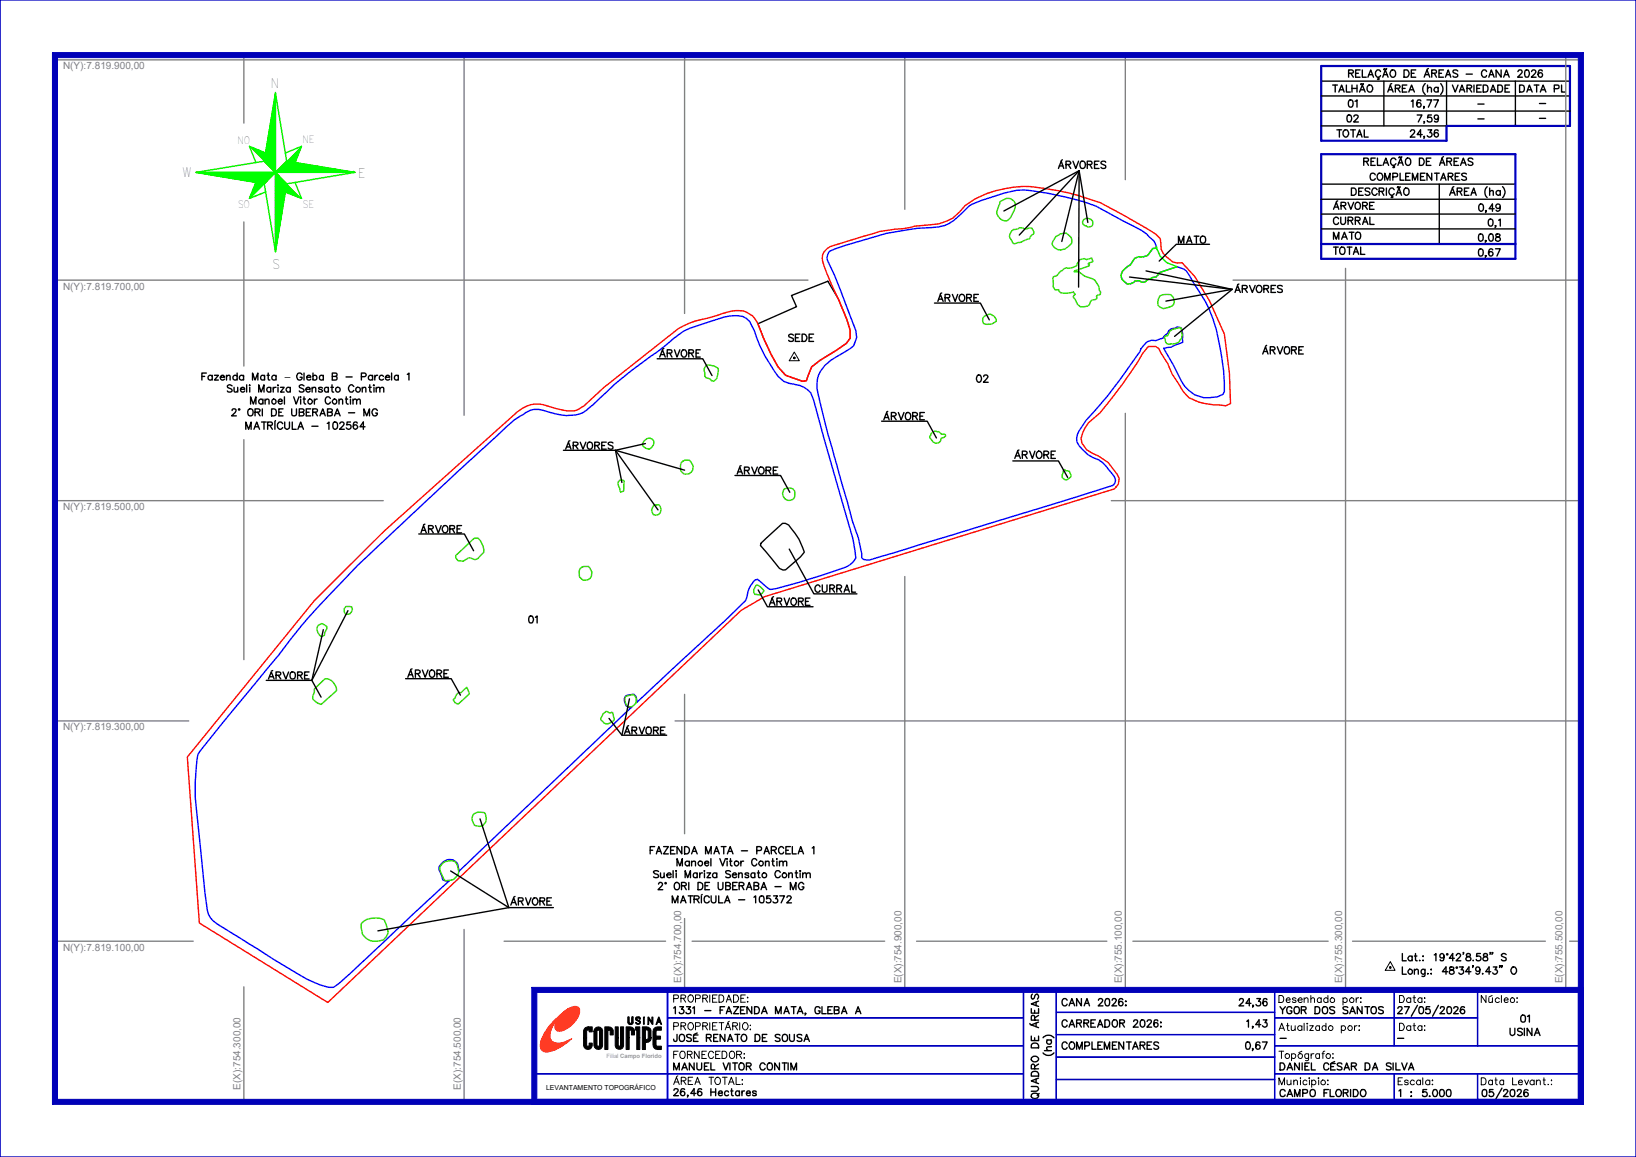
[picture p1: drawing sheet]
<svg xmlns="http://www.w3.org/2000/svg" width="297mm" height="210mm" viewBox="0 0 297 210" stroke-linecap="round" stroke-linejoin="round" font-family="sans-serif">
<!-- layer: 0114001331001 -->
<path d="M64.9 102.6l27.3-25.3 1.2-1.1 1.5-.9a3.7 3.7 0 0 1 3.8-.8l1 .3a8.5 8.5 0 0 0 6.1 .1l1.9-1.5a78.2 78.2 0 0 1 11.7-9.6l1.6-1.2a14.8 14.8 0 0 1 7-3.9 12.6 12.6 0 0 1 5.9-1.4 2.63 2.63 0 0 1 2.5 1.7l.5 1a25.2 25.2 0 0 0 4.4 8.4 5.5 5.5 0 0 0 3.5 1.5 3.6 3.6 0 0 1 2.9 2.7l7.2 25.3 .4 3a1.46 1.46 0 0 1-.7 1.4l-.2 .2a9 9 0 0 1-3.6 1.4l-5.9 1.9-4 1a1.63 1.63 0 0 1-1.5 0l-1.9-1.7-.2 .1a4.4 4.4 0 0 0-1.8 3.5l-.2 .4-3.8 3.7-15.9 14.7v-.4a.95 .95 0 0 0-.4-.9 .95 .95 0 0 0-1-.1 .89 .89 0 0 0-.8 .5 .89 .89 0 0 0 .1 1l.2 .5 .4 .3 .6-.1-31.3 29.8-.2-.5a1.61 1.61 0 0 0-.9-1.5 1.61 1.61 0 0 0-1.8 .3l-.6 .6a.97 .97 0 0 0 0 1.3l.5 1.4 .5 .2h.7l-20 18.6a2.12 2.12 0 0 1-2.8 .5l-.7-.2a64.9 64.9 0 0 1-11.4-6.6l-7.3-4.5a3.6 3.6 0 0 1-1.8-2.7l-2-18.3a38.7 38.7 0 0 1 .3-9.8 395.8 395.8 0 0 1 14.7-18 120.2 120.2 0 0 1 14.3-16.3z" fill="none" stroke="#00f" stroke-width=".25"/>
<!-- layer: 0114001331002 -->
<path d="M150.6 45.6a65.5 65.5 0 0 1 15.9-4.2 12.6 12.6 0 0 0 5.7-.8l.9-.6 1.6-1.4a5.9 5.9 0 0 1 3.4-2.2l4.2-1.4a13.7 13.7 0 0 1 7.8 0l6.5 1.6 2.3 .8 7 3.7a9.9 9.9 0 0 1 3.5 2.6l.5 1.3-.6 .1-.4 .6a1.62 1.62 0 0 1-2.1 .9 1.56 1.56 0 0 0-1.3 1.1l-.2 .3a3.4 3.4 0 0 0-1.8 2l.2 .7 .4 .4a1.19 1.19 0 0 0 1.9-.1h1a.74 .74 0 0 0 1.2-.2l1-.4a1.28 1.28 0 0 0 1.3-.9l3.2-1.1 1.2 .4 .5 .4 1.1 1.9a25.2 25.2 0 0 1 4.3 8.7 49.1 49.1 0 0 1 1.5 11.3l-.3 .5a5.6 5.6 0 0 1-8-3.3l-2.8-5.1 .7-.1a2.09 2.09 0 0 0 1.6-.5l1.2-.5v-1.8a.8 .8 0 0 0-.5-.8 .8 .8 0 0 0-.9 .1 1.21 1.21 0 0 0-1.3 .9l-.7 .6-.2 .3-1.2 .4a2.63 2.63 0 0 0-3 2 109 109 0 0 1-9.8 12.5l-1.2 2a2.36 2.36 0 0 0 .6 3.3l1 .9 .9 .6a5 5 0 0 1 2.9 2.2l.9 1.1a1.11 1.11 0 0 1-.2 1.7l-42.5 13a3.5 3.5 0 0 1-2.7 .4l-.3-.2-.1-.3a21.6 21.6 0 0 0-1.6-6.4l-2.9-10.4a159.7 159.7 0 0 1-3.6-13.7 5.4 5.4 0 0 1 3.2-5.5l3.5-2.2 .5-1.5-.1-1.3-.9-2.3a75.6 75.6 0 0 0-4.3-10.5 2.06 2.06 0 0 1 .4-1.6z" fill="none" stroke="#00f" stroke-width=".25"/>
<!-- layer: ARVORE -->
<g fill="none" stroke="#37dd00" stroke-width=".25">
<path d="M181.5 36.6l.4-.2a1.49 1.49 0 0 1 2.4 .6 5 5 0 0 1-1.4 3 1.6 1.6 0 0 1-1.6-.6 1.6 1.6 0 0 1-.1-1.8zM196.7 39.9a.95 .95 0 0 1 1.3-.1 .95 .95 0 0 1 .2 1.2 1.02 1.02 0 0 1-1.3-.1l-.3-.3-.1-.3zM178.7 57.4a1.28 1.28 0 0 1 1.8 0l.4 .7v.2a2.12 2.12 0 0 1-2.3 .5 .98 .98 0 0 1 .1-1.4zM183.7 41.9l.3-.3 .8-.1a1.22 1.22 0 0 1 1.4 .1l.6-.2h.5l.4 .8-.1 .3-.3 .1-.4 .7-1.6 .7-1.2 .2-.2-.1-.6-1.2zM191.2 50.2a1.14 1.14 0 0 0 1.1-.7l.9-.7 .4-.2 .4 .1 .6-.1 .9-.3 .1-.5 .4-.7a1.05 1.05 0 0 1 1.1-.1l.1 .1 1-.3 .2 .7-.9 .4 .3 .1-.1 .3-2.6 .8-.1 .2a1.6 1.6 0 0 1 1.4 .4l.5 .4a3 3 0 0 1 2.5 1.8l.2 .8 .2 .3v.4l-.7 .3v.5l-.2 .1-.8 .3-.3 .7-.4 .3-1.3 .1-.5-.5-.4-.9a.5 .5 0 0 1-.3-.7l.3-.2-.3-.4a4.7 4.7 0 0 1-2.3 .1l-.3-.2-.1-.3h-.7l-.3-.6-.1-1.5zM191.7 42.9a2.73 2.73 0 0 1 1.9-.6 1.54 1.54 0 0 1 .9 1.9 2.39 2.39 0 0 1-2.5 1.1l-.6-.4-.4-.7zM210.6 53.7l.5-.2h1.5a1.32 1.32 0 0 1 .2 2l-1.6 .5-.7-.3-.3-.3v-.6zM128.2 66.3l.3-.1a2.56 2.56 0 0 1 1.9 .7v.6a1.61 1.61 0 0 1-.8 1.7l-.5-.1a1.05 1.05 0 0 0-.9-.5l-.2-.3-.1-.7a1.02 1.02 0 0 1 .3-1.3zM169 78.7a1.17 1.17 0 0 1 1.9 .1l.7 .1 .1 .2-.3 .3-.5 .1a.85 .85 0 0 1-1 1 1.86 1.86 0 0 1-1.1-1.3l.2-.2zM212.4 60.1l.5-.4 1.2-.2h.2l.2 .2a2.07 2.07 0 0 1-.6 2.5l-.6 .2h-.8a.74 .74 0 0 1-.7-.1 .74 .74 0 0 1-.2-.8l-.2-.1a.44 .44 0 0 1 .6-.4zM112.2 87.5l.4-.4h.4l.3 .3-.1 1.7-.5 .2-.1-.1zM117 80l.5-.4a.86 .86 0 0 1 .9 .1 .86 .86 0 0 1 .2 1l-.7 .8a1.12 1.12 0 0 1-1.2-1z"/>
<path d="M118.7 91.7l.9-.1 .3 .3 .1 .5-.1 .7-.4 .3-.5 .1-.4-.1-.1-.2-.2-.6zM123.8 83.9a1.12 1.12 0 0 1 1.9 .3 1.18 1.18 0 0 1-.8 1.8 1.18 1.18 0 0 1-1.4-1.4zM142.5 88.7a1.19 1.19 0 0 1 1.3 0 1.19 1.19 0 0 1 .5 1.2 1.1 1.1 0 0 1-1.1 .9 1.1 1.1 0 0 1-1.1-1 1.33 1.33 0 0 1 .4-1.1zM193.1 85.3l.2-.1 .2 .2 .5 .1a1.08 1.08 0 0 1 .4 1.1l-.8 .5a.73 .73 0 0 1-.8-.7zM57.7 113.5l.7-.3 .9 .5 .1 .3-.4 .9-.1 .4-.6 .3a1.63 1.63 0 0 1-.6-2.1zM62.8 110.1h1a.91 .91 0 0 1-.1 1.1 .91 .91 0 0 1-1 .2l-.2-.3v-.7zM82.7 100.8l3.4-3.1h.7a3.1 3.1 0 0 1 1 2.6l-1.1 1.1-.5 .2-.9-.4-1.2 .6a1.2 1.2 0 0 1-1.4-.6zM137.2 106.3l.2-.1 .3 .1 1 .9-.8 .8-.9-.1a1.26 1.26 0 0 1 .2-1.6zM57.1 125.1l1.8-1.8a1.88 1.88 0 0 1 2.2 2.1l-2.8 2.5-.7-.3-.8-.7v-.5l.3-.8zM82.9 126.1l.5-.4h.3l1.1-.9 .4 1.1-2.1 1.9-.5-.2-.3-.6 .4-.4zM109.4 129.6l.6-.5 .7 .3 .5-.1 .3 1.2-.1 .3a1.49 1.49 0 0 1-1.7 .5l-.7-.9zM113.6 126.4a1.68 1.68 0 0 1 1.6-.1 1.2 1.2 0 0 1 .1 1.4 1.2 1.2 0 0 1-1.3 .5 1.64 1.64 0 0 1-.4-1.8z"/>
<path d="M80.3 156.8a2.3 2.3 0 0 1 2.3-.4 2.84 2.84 0 0 1 .5 2.4 1.78 1.78 0 0 1-1.8 1l-.4 .1-.3-.3-.8-1.8 .1-.5zM85.9 147.8l.3-.2a1.91 1.91 0 0 1 1.6-.1 1.43 1.43 0 0 1 .3 1.8 1.43 1.43 0 0 1-1.8 .6 1.64 1.64 0 0 1-.4-2.1zM65.8 167.4a4 4 0 0 1 4-.4l.6 2.1a1.81 1.81 0 0 1-1.9 1.7 2.46 2.46 0 0 1-2.7-3.4z"/>
</g>
<!-- layer: CURRAL -->
<path d="M138.1 98.6l4-3.6h.5l.6 .3a14.6 14.6 0 0 1 2.8 4.9l-.7 .9-2.7 2.3-.4 .1-.7-.3-3.5-4.2z" fill="none" stroke="#000" stroke-width=".25"/>
<!-- layer: SEDE -->
<path d="M137.6 58.8l7-3.1-.9-2.1 6.6-2.6 1.9 3.2 1.5 3.8 .7 2v1.4l-.8 .9-4.7 3.1-1.6 1.2-.9 2.5-.8 .1-3-1.1-1.4-1.5-1.2-2.3-1.4-2.9z" fill="none" stroke="#000" stroke-width=".25"/>
<!-- layer: MATO -->
<path d="M206 46.9l.8-.3a1.9 1.9 0 0 0 2.1-.9l.4-.6h.6v-.4a4.4 4.4 0 0 0 3.8 3.7l-3.2 1.1a1.28 1.28 0 0 1-1.3 .9l-1 .4a.74 .74 0 0 1-1.2 .2h-1a1.19 1.19 0 0 1-1.9 .1l-.4-.4-.2-.7a3.4 3.4 0 0 1 1.8-2z" fill="none" stroke="#0f0" stroke-width=".25"/>
<!-- layer: MARGEM -->
<path d="M0 0h297v210h-297z" fill="none" stroke="#0000b8" stroke-width=".25"/>
<!-- layer: SETA_NORTE -->
<g fill="none" stroke="#0f0" stroke-width=".25">
<path d="M50 17h.1M50 17.1h.1M50 16.9v28.8M50 17.2v.1M50 17.3l-.1 .1M50 17.5l-.1 .1M50 17.6l-.1 .1M50 17.7l-.1 .2M50 17.8l-.2 .2M50 18l-.2 .2M50 18.1l-.2 .2M50 18.2l-.2 .3"/>
<path d="M50 18.3l-.3 .3M50 18.5l-.3 .3M50 18.6l-.3 .3M50 18.7l-.3 .4M50 18.8l-.4 .4M50 19l-.4 .4M50 19.1l-.4 .5M50 19.2l-.4 .5M50 19.3l-.5 .6M50 19.5l-.5 .5M50 19.6l-.5 .6M50 19.8l-.5 .5"/>
<path d="M50 19.9l-.6 .6M35.6 31.3l12.4-2 2-12.4 2 12.4 12.4 2-12.4 2.1-2 12.3-2-12.3zM35.6 31.3h28.8M35.6 31.3h.1M35.7 31.3h.1M35.9 31.3h-.1M36 31.3l-.1 .1M36.1 31.3l-.1 .1M36.2 31.3v.1M36.4 31.3l-.1 .1M36.5 31.3l-.1 .1M36.7 31.3l-.2 .1"/>
<path d="M36.8 31.3l-.2 .2M36.9 31.3l-.2 .2M37.1 31.3l-.2 .2M37.2 31.3l-.2 .2M37.3 31.3l-.2 .2M37.4 31.3l-.2 .3M37.6 31.3l-.3 .3M37.7 31.3l-.3 .3M37.8 31.3l-.3 .3M37.9 31.3l-.3 .3M38.1 31.3l-.4 .3M38.2 31.3l-.4 .4"/>
<path d="M38.3 31.3l-.4 .4M38.4 31.3l-.4 .4M38.6 31.3l-.5 .4M38.7 31.3l-.4 .4M38.8 31.3l-.4 .4M38.9 31.3l-.4 .5M39.1 31.3l-.5 .5M39.2 31.3l-.5 .5M39.3 31.3l-.5 .5M39.4 31.3l-.5 .5M39.6 31.3l-.6 .6M39.7 31.3l-.6 .6"/>
<path d="M39.9 31.3l-.7 .6M40 31.3l-.7 .6M40.1 31.3l-.7 .6M40.2 31.3l-.7 .6M40.4 31.3l-.7 .7M40.5 31.3l-.7 .7M40.6 31.3l-.7 .7M40.7 31.3l-.7 .7M40.9 31.3l-.8 .7M41 31.3l-.8 .7M41.1 31.3l-.8 .8M41.2 31.3l-.7 .8"/>
<path d="M41.4 31.3l-.8 .8M41.5 31.3l-.8 .8M41.6 31.3l-.8 .8M41.7 31.3l-.8 .9M41.9 31.3l-.9 .9M42 31.3l-.9 .9M42.1 31.3l-.9 1M42.2 31.3l-.9 1M42.4 31.3l-1 1M42.5 31.3l-1 1M42.6 31.3l-1 1M42.7 31.3l-1 1"/>
<path d="M42.9 31.3l-1 1.1M43 31.3l-1 1.1M43.2 31.3l-1.1 1.1M43.3 31.3l-1.1 1.1M43.4 31.3l-1.1 1.1M43.5 31.3l-1.1 1.2M43.7 31.3l-1.2 1.2M43.8 31.3l-1.2 1.2M43.9 31.3l-1.2 1.2M44 31.3l-1.2 1.2M44.2 31.3l-1.3 1.2M44.3 31.3l-1.2 1.3"/>
<path d="M44.4 31.3l-1.2 1.3M44.6 31.3l-1.3 1.3M44.7 31.3l-1.3 1.3M44.8 31.3l-1.3 1.3M44.9 31.3l-1.3 1.3M45.1 31.3l-1.4 1.4M45.2 31.3l-1.4 1.4M45.3 31.3l-1.4 1.4M45.4 31.3l-1.3 1.4M45.5 26.7l2.5 2.5 2-2.1M45.6 31.3l-1.4 1.4M45.7 31.3l-1.4 1.5"/>
<path d="M45.7 26.8l2.3 2.3M45.8 31.3l-1.4 1.5M45.9 26.8l2.1 2.1M45.9 31.3l-1.4 1.5M46.1 31.3l-1.5 1.5M46.2 31.3l-1.5 1.5M46.3 27l1.7 1.7M46.4 31.3l-1.6 1.5M46.5 31.3l-1.6 1.6M46.5 27.1l1.6 1.5M46.6 31.3l-1.6 1.6M46.6 33.1l-.2 .3"/>
<path d="M46.7 31.3l-1.6 1.6M46.7 33.1l-.4 .5M46.8 33.2l-.6 .6M46.9 31.3l-1.7 1.6M46.9 27.2l1.2 1.2M47 31.3l-1.7 1.6M47.1 31.3l-1.6 1.6M47.1 27.3l1 1M47.2 31.3l-1.6 1.7M47.4 31.3l-1.7 1.7M47.5 31.3l-1.7 1.7M47.5 33.3l-1.9 1.9"/>
<path d="M47.5 27.5l.6 .6M47.6 31.3l-1.7 1.7M47.7 31.3l-1.7 1.7M47.7 27.6l.5 .4M47.9 31.3l-1.8 1.8M47.9 27.7l.3 .2M48 31.3l-1.7 1.8M48 29.3l2 2M48.1 31.3l-1.7 1.8M48.1 27.7l.1 .1M48.2 31.3l-1.7 1.8-1.2 2.9M48.2 34.8l-2.9 1.2"/>
<path d="M48.4 31.3l-1.9 1.9M48.5 31.3l-1.8 1.8M48.6 31.3l-1.8 1.9M48.7 31.3l-2.6 2.7M48.9 31.3l-2.9 2.9M49 31.3l-3.1 3.1M49.1 31.3l-3.3 3.3M49.2 31.3l-3.4 3.5M49.4 31.3l-3.7 3.7M49.5 31.3l-1.9 2M49.7 31.3l-4.2 4.1M49.8 31.3l-4.4 4.3"/>
<path d="M49.9 31.3l-4.6 4.6M50 31.3h.1M50 21.9l-1 1M50 35.7l2-2 2.1 2.1M50 20l-.6 .6M50 20.1l-.6 .7M50 20.3l-.6 .6M50 20.4l-.7 .7M50 20.5l-.7 .7M50 20.6l-.8 .8M50 20.8l-.8 .7M50 20.9l-.8 .8"/>
<path d="M50 21l-.8 .8M50 21.1l-.9 .9M50 21.3l-.9 .8M50 21.4l-.9 .9M50 21.5l-.9 .9M50 21.6l-1 1M50 21.8l-1 1M50 22l-1 1.1M50 22.1l-1.1 1.1M50 22.3l-1.1 1.1M50 22.4l-1.1 1.1M50 22.5l-1.1 1.2"/>
<path d="M50 22.6l-1.2 1.2M50 22.8l-1.2 1.2M50 22.9l-1.2 1.2M50 23.1l-1.2 1.2M50 23.2l-1.3 1.2M50 23.3l-1.3 1.3M50 23.5l-1.3 1.2M50 23.6l-1.3 1.3M50 23.7l-1.4 1.3M50 23.8l-1.4 1.4M50 24l-1.4 1.3M50 24.1l-1.4 1.4"/>
<path d="M50 24.2l-1.5 1.4M50 24.3l-1.5 1.5M50 24.5l-1.5 1.5M50 24.6l-1.5 1.5M50 24.7l-1.6 1.6M50 24.8l-1.6 1.6M50 25l-1.6 1.6M50 25.1l-1.6 1.6M50 25.2l-1.7 1.7M50 25.3l-1.7 1.7M50 25.5l-1.7 1.7M50 25.6l-1.7 1.7"/>
<path d="M50 25.7l-1.8 1.8M50 25.9l-1.8 1.7M50 26l-1.8 1.8-2.9-1.2 1.2 2.9M50 26.1l-1.8 1.8M50 26.3l-1.8 1.8M50 26.4l-1.9 1.8-.8-.8M50 26.5l-1.9 1.9M50 26.6l-1.9 1.9-1.4-1.3M50 26.8l-1.9 1.9M50 26.9l-2 1.9-1.9-1.9M50 27l-2 2M50 27.3l-2 2"/>
<path d="M50 27.4l-2 2M50 27.5l-1.9 1.9M50 27.6l-1.8 1.9M50 27.8l-1.8 1.8M50 27.9l-1.7 1.7M50 28l-1.7 1.7M50 28.1l-1.6 1.6M50 28.3l-1.5 1.5M50 28.4l-1.5 1.5M50 28.5l-1.4 1.4M50 28.6l-1.3 1.4M50 28.8l-1.3 1.3"/>
<path d="M50 28.9l-1.2 1.2M50 29.1l-1.1 1.1M50 29.2l-1.1 1M50 29.3l-1 1M50 29.4l-1 1M50 29.6l-.9 .8M50 29.7l-.8 .8M50 29.8l-.8 .8M50 29.9l-.7 .7M50 30.1l-.6 .6M50 30.2l-.5 .5M50 30.3l-.5 .5"/>
<path d="M50 30.4l-.4 .5M50 30.6l-.3 .3M50 30.7l-.3 .3M50 30.8l-.2 .3M50 30.9l-.2 .2M50 31.1l-.1 .1M50 31.2h.1M50 31.3l-2 2.1M50 31.3l2 2.1M50.1 31.4l-.1 .1M50.2 31.4l-.2 .2M50.2 31.5l-.2 .2"/>
<path d="M50.3 31.6l-.3 .2M50.3 31.6l-.3 .4M50.4 31.7l-.4 .4M50.5 31.7l-.5 .6M50.5 31.8l-.5 .6M50.6 31.9l-.6 .6M50.7 31.9l-.7 .7M50.7 32l-.7 .8M50.8 32.1l-.8 .8M50.8 32.1l-.8 .9M50.9 32.2l-.9 .9M51 39.9l-1 1"/>
<path d="M51 39.8l-1 1M51 32.3l-1 1M51 39.6l-1 1M51 39.5l-1 1M51 32.4l-1 1M51.1 39.3l-1.1 1.1M51.1 39.2l-1.1 1.1M51.1 32.4l-1.1 1.1M51.1 39l-1.1 1.1M51.1 38.9l-1.1 1.1M51.2 38.7l-1.2 1.2M51.2 38.6l-1.2 1.2"/>
<path d="M51.2 38.4l-1.2 1.2M51.2 32.5l-1.2 1.1M51.2 38.2l-1.2 1.3M51.2 38.1l-1.2 1.3M51.2 32.6l-1.2 1.2M51.3 37.9l-1.3 1.3M51.3 37.8l-1.3 1.3M51.3 32.6l-1.3 1.3M51.3 37.6l-1.3 1.4M51.3 37.5l-1.3 1.4M51.3 32.7l-1.3 1.3M51.4 37.3l-1.4 1.4"/>
<path d="M51.4 37.2l-1.4 1.4M51.4 37l-1.4 1.4M51.4 36.9l-1.4 1.4M51.4 32.7l-1.4 1.4M51.5 36.7l-1.5 1.5M51.5 36.6l-1.5 1.5M51.5 32.8l-1.5 1.5M51.5 36.4l-1.5 1.5M51.5 36.3l-1.5 1.5M51.5 32.9l-1.5 1.5M51.6 36.1l-1.6 1.6M51.6 36l-1.6 1.6"/>
<path d="M51.6 32.9l-1.6 1.6M51.6 35.8l-1.6 1.6M51.6 35.7l-1.6 1.6M51.7 35.5l-1.7 1.7M51.7 35.3l-1.7 1.8M51.7 33l-1.7 1.6M51.7 35.2l-1.7 1.7M51.7 35l-1.7 1.8M51.7 33.1l-1.7 1.7M51.8 34.9l-1.8 1.8M51.8 33.1l-1.8 1.8M51.8 27.8l2.9-1.2-1.1 2.9"/>
<path d="M51.8 34.4l-1.8 1.9M51.8 33.2l-1.8 1.8M51.8 34.5l.6 .6M51.9 34.1l-1.9 2M51.9 34.4l.8 .8M51.9 34.2l1.2 1.1M51.9 33.8l-1.9 2M51.9 33.2l-1.9 1.9M51.9 34.1l1.4 1.4M51.9 33.9l1.8 1.7M52 33.5l-2 2.1M52 33.3l-2 2"/>
<path d="M52 33.8l1.9 1.9M52 33.6l2.3 2.3M52 34.9l-.2-.2-1.8 1.9M52 33.4l-2 2M52 29.3l-6.7 6.7M52 33.5l2.5 2.5M52.2 29.3l-2 2M52.2 35l-.4-.4-1.8 1.8M52.3 29.3l-2 2M52.4 29.3l-2 2M52.5 29.4l-2 1.9M52.6 29.4l-1.9 1.9"/>
<path d="M52.7 29.4l-1.9 1.9M52.8 29.4l-1.9 1.9M52.9 35.3l-1-1-1.9 1.9M53 29.4l-2 1.9M53.1 29.5l-1.9 1.8M53.2 29.5l-1.9 1.8M53.3 29.5l-1.9 1.8M53.4 29.5l-1.9 1.8M53.5 29.5l-1.8 1.8M53.5 35.6l-1.6-1.6-1.9 1.9M53.6 33.1l1.1 2.9-2.9-1.1M53.6 29.5h-.1"/>
<path d="M53.6 29.5l-1.8 1.8M53.7 29.3l-.3 .2M53.7 29.6l-1.8 1.7M53.7 29.1l-.4 .4M53.8 29.6l-1.8 1.7M53.8 28.8l-.6 .7M53.9 29.6l-1.7 1.7M53.9 28.6l-.8 .9M54 28.4l-1 1M54 29.6l-1.7 1.7M54.1 28.2l-1.2 1.2M54.1 29.6l-1.7 1.7"/>
<path d="M54.1 28l-1.3 1.4M54.2 29.6l-1.6 1.7M54.2 27.8l-1.5 1.6M54.3 27.6l-1.7 1.8M54.4 29.7l-1.7 1.6M54.4 27.4l-2 2M54.5 29.7l-1.6 1.6M54.5 27.2l-2.2 2.1M54.6 29.7l-1.6 1.6M54.6 27l-2.4 2.3M54.6 26.8l-2.5 2.5M54.7 29.7l-1.6 1.6"/>
<path d="M54.8 29.7l-1.6 1.6M54.9 29.8l-1.5 1.5M55 29.8l-1.5 1.5M55.1 29.8l-1.5 1.5M55.2 29.8l-1.5 1.5M55.3 29.8l-1.4 1.5M55.4 29.8l-1.4 1.5M55.5 29.9l-1.4 1.4M55.6 29.9l-1.4 1.4M55.8 29.9l-1.4 1.4M55.9 29.9l-1.4 1.4M56 29.9l-1.4 1.4"/>
<path d="M56.1 30l-1.4 1.3M56.2 30l-1.3 1.3M56.3 30l-1.3 1.3M56.5 30l-1.4 1.3M56.6 30l-1.4 1.3M56.7 30l-1.3 1.3M56.8 30.1l-1.3 1.2M56.9 30.1l-1.3 1.2M57 30.1l-1.2 1.2M57.1 30.1l-1.2 1.2M57.2 30.1l-1.2 1.2M57.3 30.1l-1.1 1.2"/>
<path d="M57.4 30.2l-1.1 1.1M57.5 30.2l-1.1 1.1M57.6 30.2l-1.1 1.1M57.7 30.2l-1 1.1M57.9 30.2l-1.1 1.1M58 30.3l-1.1 1M58.1 30.3l-1.1 1M58.2 30.3l-1 1M58.3 30.3l-1 1M58.4 30.3l-1 1M58.5 30.3l-1 1M58.6 30.4l-.9 .9"/>
<path d="M58.7 30.4l-.9 .9M58.8 30.4l-.9 .9M59 30.4l-1 .9M59.1 30.4l-.9 .9M59.2 30.4l-.9 .9M59.3 30.5l-.9 .8M59.4 30.5l-.9 .8M59.5 30.5l-.8 .8M59.6 30.5l-.8 .8M59.7 30.5l-.7 .8M59.8 30.6l-.7 .7M59.9 30.6l-.7 .7"/>
<path d="M60.1 30.6l-.8 .7M60.2 30.6l-.7 .7M60.3 30.6l-.7 .7M60.4 30.6l-.7 .7M60.5 30.7l-.7 .6M60.6 30.7l-.6 .6M60.7 30.7l-.6 .6M60.8 30.7l-.6 .6M60.9 30.7l-.5 .6M61 30.7l-.5 .6M61.1 30.8l-.5 .5M61.2 30.8l-.5 .5"/>
<path d="M61.3 30.8l-.4 .5M61.5 30.8l-.5 .5M61.6 30.8l-.5 .5M61.7 30.9l-.5 .4M61.8 30.9l-.4 .4M61.9 30.9l-.4 .4M62 30.9l-.4 .4M62.2 30.9l-.5 .4M62.3 30.9l-.4 .4M62.4 31l-.4 .3M62.5 31l-.3 .3M62.6 31l-.3 .3"/>
<path d="M62.7 31l-.3 .3M62.8 31l-.3 .3M62.9 31l-.2 .3M63 31.1l-.2 .2M63.1 31.1l-.2 .2M63.2 31.1l-.2 .2M63.3 31.1l-.1 .2M63.4 31.1l-.1 .2M63.6 31.2l-.2 .1M63.7 31.2l-.2 .1M63.8 31.2l-.1 .1M63.9 31.2l-.1 .1"/>
<path d="M64 31.2l-.1 .1M64.1 31.2l-.1 .1M64.2 31.3h.1M50.1 45.4l-.1 .1M50.1 45.3l-.1 .1M50.1 45.1l-.1 .1M50.1 45l-.1 .1M50.2 44.8l-.2 .2M50.2 44.6l-.2 .2M50.2 44.5l-.2 .2M50.2 44.3l-.2 .3M50.3 44.2l-.3 .2"/>
<path d="M50.3 44l-.3 .3M50.3 43.9l-.3 .3M50.3 43.7l-.3 .4M50.4 43.6l-.4 .3M50.4 43.4l-.4 .4M50.4 43.3l-.4 .4M50.4 43.1l-.4 .5M50.5 43l-.5 .4M50.5 42.8l-.5 .5M50.5 42.7l-.5 .5M50.5 42.5l-.5 .6M50.6 42.4l-.6 .5"/>
<path d="M50.6 42.2l-.6 .6M50.6 42.1l-.6 .6M50.6 41.9l-.6 .7M50.7 41.8l-.7 .6M50.7 41.6l-.7 .7M50.7 41.4l-.7 .8M50.7 41.3l-.7 .8M50.8 41.1l-.8 .8M50.8 41l-.8 .8M50.8 40.8l-.8 .8M50.8 40.7l-.8 .8M50.9 40.5l-.9 .9"/>
<path d="M50.9 40.4l-.9 .9M50.9 40.2l-.9 .9M50.9 40.1l-.9 .9"/>
</g>
<!-- layer: QUADRO_DE_AREAS_CANA_2023 -->
<path d="M239.9 12h45.1v10.9h-22.4v2.6h-22.7z" fill="none" stroke="#0000b8" stroke-width=".4"/>
<path d="M239.9 14.7h45.1M239.9 17.4h45.1M251.2 14.7v8.2M262.6 14.7v8.2h-22.7M275.1 14.7v8.2M239.9 20.2h45.1" fill="none" stroke="#000" stroke-width=".25"/>
<!-- layer: QUADRO_DE_AREAS_COMPLEMENTARES -->
<path d="M239.9 28h35.2v19h-35.2zM239.9 44.3h35.2" fill="none" stroke="#0000b8" stroke-width=".4"/>
<path d="M239.9 33.4h35.2M239.9 36.2h35.2M239.9 38.9h35.2M261.3 33.4v10.9M239.9 41.5h35.2" fill="none" stroke="#000" stroke-width=".25"/>
<!-- layer: MARGEM -->
<g fill="none" stroke="#0000b8" stroke-width=".18">
<path d="M121.1 179.7h.1v20.3h-.1zM121.1 179.7h.1v20.1h-.1zM121.2 179.7v20.3M185.7 179.7h.1v20h-.1zM185.8 179.7v20M191.7 179.7h.1v20h-.1zM191.7 179.7v20M231.4 179.7h.1v20h-.1zM231.4 179.7v20M253.1 179.7h.1v10.1h-.1zM253.1 179.7v10.1M268.2 179.7h.1v10.1h-.1z"/>
<path d="M268.2 179.7v10.1M97 194.9h88.8v.1h-88.8zM97 194.9h88.8M121.2 189.8h64.6v.1h-64.6zM121.2 184.7h64.6v.1h-64.6zM121.2 189.8h64.6M121.2 184.8h64.6M191.7 183.7h39.7v.1h-39.7zM191.7 187.7h39.7v.2h-39.7zM191.7 191.8h39.7v.1h-39.7zM191.7 195.9h39.7v.1h-39.7zM191.7 183.7h39.7"/>
<path d="M191.7 187.8h39.7M191.7 191.9h39.7M191.7 195.9h39.7M231.4 194.9h55.6v.1h-55.6zM231.4 189.8h55.6v.1h-55.6zM231.4 184.7h36.8v.1h-36.8zM231.4 194.9h55.6M231.4 189.8h55.6M231.4 184.8h36.8M253.1 194.9h.1v5h-.1zM253.1 194.9v5M268.2 194.9h.1v5h-.1z"/>
<path d="M268.2 194.9v5"/>
</g>
<path d="M114 184.6h.2v1a.29 .29 0 0 0 .3 .2 .29 .29 0 0 0 .2-.2v-1h.2v1a.44 .44 0 0 1-.4 .3 .44 .44 0 0 1-.5-.3zM115.5 184.7l.1-.1a.46 .46 0 0 1 .7 .4h-.2v-.2h-.4l-.2 .1 .8 .6-.8-.3-.1-.2zM115.5 184.7l.1-.1a.46 .46 0 0 1 .7 .4h-.2v-.2h-.4l-.2 .1 .1 .2 .6 .2a.42 .42 0 0 1-.3 .6 .42 .42 0 0 1-.5-.3h.1a.28 .28 0 0 0 .3 .2 .28 .28 0 0 0 .3-.3l-.6-.3-.1-.2zM116.8 184.6h.2v1.3h-.2zM117.6 184.6h.2l.5 1v-1h.2v1.3h-.1l-.6-1v1h-.2zM119.6 184.6h.1l.4 1.3h-.1l-.2-.3h-.4l-.1 .3h-.2zM119.6 184.9l.2 .5h-.3z" fill="none" stroke="#000" stroke-width=".18"/>
<g fill="#000">
<path d="M114 184.6h.2v1a.29 .29 0 0 0 .3 .2 .29 .29 0 0 0 .2-.2v-1h.2v1a.44 .44 0 0 1-.4 .3 .44 .44 0 0 1-.5-.3z" fill-rule="evenodd"/>
<path d="M115.5 184.7l.1-.1a.46 .46 0 0 1 .7 .4h-.2v-.2h-.4l-.2 .1 .8 .6-.8-.3-.1-.2z" fill-rule="evenodd"/>
<path d="M115.5 184.7l.1-.1a.46 .46 0 0 1 .7 .4h-.2v-.2h-.4l-.2 .1 .1 .2 .6 .2a.42 .42 0 0 1-.3 .6 .42 .42 0 0 1-.5-.3h.1a.28 .28 0 0 0 .3 .2 .28 .28 0 0 0 .3-.3l-.6-.3-.1-.2z" fill-rule="evenodd"/>
<path d="M116.8 184.6v1.3h.2v-1.3zM117.6 184.6v1.3h.2v-1l.6 1h.1v-1.3h-.2v1l-.5-1zM119.6 184.6l-.5 1.3h.2l.1-.3h.4l.2 .3h.1l-.4-1.3zM119.6 184.9l.2 .5h-.3z" fill-rule="evenodd"/>
</g>
<path d="M101.4 184.6l1.6-1.4-1.6 1.7z" fill="none" stroke="#ff3f00" stroke-width=".18"/>
<path d="M101.4 184.6l1.6-1.4-1.6 1.7z" fill-rule="evenodd" fill="#ff3f00"/>
<path d="M105.9 188.4h.6v1.3a.23 .23 0 0 0 .2 .2 .23 .23 0 0 0 .3-.2v-.4h.5a.82 .82 0 0 1-.9 1.1 .8 .8 0 0 1-.7-.7z" fill="none" stroke="#000" stroke-width=".18"/>
<path d="M105.9 188.4h.6v1.3a.23 .23 0 0 0 .2 .2 .23 .23 0 0 0 .3-.2v-.4h.5a.82 .82 0 0 1-.9 1.1 .8 .8 0 0 1-.7-.7z" fill-rule="evenodd" fill="#000"/>
<path d="M100.5 185.3l1.9-1.7a8.1 8.1 0 0 0-2.6 4.1 1.33 1.33 0 0 0 1.7 1.6l.8-.1 1.5-.7a7.7 7.7 0 0 1-4.7 2.5l-.2-.1a1.15 1.15 0 0 1-.8-1.7 9.2 9.2 0 0 1 2.4-3.9zM101.7 184.3l.5-.4a2.47 2.47 0 0 1 2.8-1.1 1.66 1.66 0 0 1-.2 2 4.7 4.7 0 0 1-3.3 2.4 .94 .94 0 0 1-.6-1.5l.4-.9zM102.5 183.5l-.1 .1 .6-.4z" fill="none" stroke="#ff3f00" stroke-width=".18"/>
<path d="M101.9 184.1a2.58 2.58 0 0 0-1 2.7 1.39 1.39 0 0 0 1.9-.1 4.3 4.3 0 0 0 2.4-3.5 1.1 1.1 0 0 0-1.7-.3l-.4 .2zM102.5 183.5l-.1 .1 .6-.4zM100.8 185.1a7.8 7.8 0 0 0-2.7 4.8 1.27 1.27 0 0 0 1.9 .9l.8-.2 1.5-.9 1.5-1.2-.5 .3a2.88 2.88 0 0 1-3.1 .2 2.19 2.19 0 0 1 .1-2.5l.8-1.4 1.3-1.5z" fill-rule="evenodd" fill="#ff3f00"/>
<path d="M106.2 186.5l.6-.1h.7v.9h-.5v-.4l-.4 .1-.1 1.4h-.6v-1.3zM108 186.7a.78 .78 0 0 1 .9-.3 .78 .78 0 0 1 .5 .8v2.4a.79 .79 0 0 1-.8 .9 .79 .79 0 0 1-.8-.8v-2.6zM108.4 187a.24 .24 0 0 1 .3 0 .24 .24 0 0 1 .1 .2v2.5a.23 .23 0 0 1-.2 .2 .23 .23 0 0 1-.2-.2zM109.8 186.4h.9a.71 .71 0 0 1 .6 .8v.7h-.5v-.8l-.1-.1-.3-.1v3.6h-.6zM111.7 186.4h.5v3.4l.1 .1 .3-.1v-3.4h.6v3.3a.76 .76 0 0 1-.8 .7 .76 .76 0 0 1-.7-.7zM113.7 186.4h.8a.71 .71 0 0 1 .7 .8v.7h-.6v-.8l-.2-.2h-.2v3.6h-.5zM115.4 186.4h.8v4.1h-.6v-3.5h-.2zM116.6 186.4h1a.72 .72 0 0 1 .6 .8v1.2a.82 .82 0 0 1-1 .8v1.3h-.6zM117.2 186.9h.3l.2 .2v1.4l-.2 .2h-.3zM118.7 186.7l.4-.3h1v.6h-.9l-.1 .2v.9h.8v.5h-.8v1.2l1 .1v.6h-.7a.87 .87 0 0 1-.9-.8v-2.5z" fill="none" stroke="#000" stroke-width=".18"/>
<g fill="#000">
<path d="M106.2 186.5l-.3 .6v1.3h.6l.1-1.4 .4-.1v.4h.5v-.9h-.7zM109.8 186.4v4.1h.6v-3.6l.3 .1 .1 .1v.8h.5v-.7a.79 .79 0 0 0-.7-.8zM111.7 186.4v3.3a.76 .76 0 0 0 .7 .7 .76 .76 0 0 0 .8-.7v-3.3h-.6v3.5l-.4-.1v-3.4zM113.7 186.4v4.1h.5v-3.6h.2l.2 .2v.8h.6v-.7a.79 .79 0 0 0-.8-.8zM115.4 186.4v.6h.2v3.5h.6v-4.1zM116.6 186.4v4.1h.6v-1.3a.82 .82 0 0 0 1-.8v-1.2a.79 .79 0 0 0-.8-.8zM117.2 186.9h.3l.2 .2v1.4l-.2 .2h-.3zM118.9 186.5l-.4 .7v2.5a.87 .87 0 0 0 .9 .8h.7v-.6l-1-.1v-1.2h.8v-.5h-.8v-.9l.1-.2h.9v-.6h-.7z" fill-rule="evenodd"/>
<path d="M108.2 186.5l-.4 .6v2.6a.79 .79 0 0 0 .8 .8 .79 .79 0 0 0 .8-.9v-2.4a.78 .78 0 0 0-.4-.7 .78 .78 0 0 0-.8 0zM108.4 187a.24 .24 0 0 1 .3 0 .24 .24 0 0 1 .1 .2v2.5a.23 .23 0 0 1-.2 .2 .23 .23 0 0 1-.2-.2z" fill-rule="evenodd"/>
</g>
<path d="M114 185.6v-1h.2v1M114 185.5a.44 .44 0 0 0 .5 .4 .44 .44 0 0 0 .4-.4M114.2 185.5a.3 .3 0 0 0 .5 .2v-.2M114.7 185.6v-1h.2v1" fill="none" stroke="#000" stroke-width=".25"/>
<!-- layer: COORDENADAS -->
<g fill="none" stroke="#000" stroke-width=".18">
<path d="M144.1 64.9l.1 .1h-.2zM144.1 64.9l.1-.1v.2zM144.1 65.1l.1-.1v.1zM144.2 63.9l.9 1.6h-1.8zM144.2 64.8l.1 .1-.1 .1zM144.2 65h.1v.1zM144.2 65l.1 .1h-.1zM144.3 64.9v.1h-.1zM252.3 175.5l.1 .1h-.2zM252.3 175.5h.1v.1zM252.3 175.7l.1-.1zM252.4 174.5l.9 1.6h-1.8z"/>
<path d="M252.4 175.5h.1l-.1 .1zM252.4 175.6l.1 .1zM252.5 175.5l-.1 .1z"/>
</g>
<g fill="#000">
<path d="M144.1 64.9l.1 .1h-.2zM144.1 64.9l.1-.1v.2zM144.2 64.8l.1 .1-.1 .1zM144.3 64.9v.1h-.1zM144.2 65h.1v.1zM144.2 65l.1 .1h-.1zM144.1 65.1l.1-.1v.1zM144 65h.2l-.1 .1zM252.3 175.5l.1 .1h-.2zM252.3 175.5h.1v.1zM252.4 175.5h.1l-.1 .1zM252.5 175.5l-.1 .1z"/>
<path d="M252.4 175.6l.1 .1zM252.3 175.7l.1-.1zM252.2 175.6h.2l-.1 .1z"/>
</g>
<!-- layer: ARVORE -->
<path d="M105.4 103.1a1.31 1.31 0 0 1 1.7 0 1.31 1.31 0 0 1 .2 1.6 1.31 1.31 0 0 1-1.5 .6 1.43 1.43 0 0 1-.5-2z" fill="none" stroke="#37dd00" stroke-width=".25"/>
<!-- layer: 0114001331 -->
<path d="M57.1 109l12.6-12.6 24.2-21.6a5.2 5.2 0 0 1 5.5-1.1 12.8 12.8 0 0 0 4.9 .9l.5-.2 1.2-.7 3.6-3.3 13.6-10.8a14.8 14.8 0 0 1 5.2-1.8l2.8-.9a6 6 0 0 1 4.4-.2 3.5 3.5 0 0 1 2 2.1l1 2.6 1.4 2.9 1.2 2.3 1.4 1.5 3 1.1 .8-.1 .9-2.5 1.6-1.2 4.7-3.1 .8-.9v-1.4a51.6 51.6 0 0 0-3.4-8.2 16.2 16.2 0 0 1-1.7-5 2.23 2.23 0 0 1 1.4-2.1l5.8-1.7a22.6 22.6 0 0 1 7.6-1.5l2-.5 2.4-.2a8.1 8.1 0 0 0 6.7-3.5 19.1 19.1 0 0 1 14.3-3.1 44.9 44.9 0 0 1 10.2 2.6l4.2 2.2 5.9 3.5 .8 .8 .1 .9a2.99 2.99 0 0 0 1.7 2.9l.5 .4 .8 .2h.9l2.3 2.5 2.7 4.4 2.7 6 .9 7.1 .2 5.5-.9 .5-1.1-.2a10.4 10.4 0 0 1-5.6-1.3l-1-1.2-2-3.1-.8-2-1.6-2.6-.6-.4h-1.3l-1.1 1.3a80.9 80.9 0 0 1-7.7 10.7l-1.4 1.2a5.7 5.7 0 0 0-2 3.4l.1 1 .9 1.1 .9 .6a8 8 0 0 1 5 4.6l-.2 1.1-.7 .8-63.5 19.6-4.3 2.5-75 71.2-23.3-14.5-2.2-30.1z" fill="none" stroke="#f00" stroke-width=".25"/>
<!-- layer: MALHA -->
<g fill="none" stroke="#808080" stroke-width=".25">
<path d="M10 10.9h277M44.3 10v12.3M84.2 10v65.4M124.3 10v46.9M164.3 10v28M204.3 10v22.6M284.2 10v169.7M10 50.8h136.7M44.3 40.3v26.1M223.8 50.8h63.2M244.3 48.7v131M44.3 79.8v39.9"/>
<path d="M204.3 75v104.7M10 90.9h59.6M201.8 90.9h85.2M164.3 104.6v75.1M10 130.9h24.3M122.6 130.9h164.4M124.3 126v25.3M10 170.8h25.1M44.3 179.1v20.9M84.2 168.7v31.3M91.5 170.8h29.3M124.3 166.7v13"/>
<path d="M125.7 170.8h34.9M166.4 170.8h34.5M205.7 170.8h35.4M245.5 170.8h35M285 170.8h2"/>
</g>
<!-- layer: MARGEM -->
<path d="M9.5 9.5h277.9l-.9 1h-276.1z" fill="none" stroke="#0000b8" stroke-width=".18"/>
<path d="M9.5 9.5h277.9l-.9 1h-276.1z" fill="#0000b8"/>
<path d="M9.5 9.5l.9 1v189l-.9 .9z" fill="none" stroke="#0000b8" stroke-width=".18"/>
<path d="M9.5 9.5l.9 1v189l-.9 .9z" fill="#0000b8"/>
<path d="M10.4 199.5h276.1l.9 .9h-277.9z" fill="none" stroke="#0000b8" stroke-width=".18"/>
<path d="M10.4 199.5h276.1l.9 .9h-277.9z" fill="#0000b8"/>
<path d="M287.4 9.5v190.9l-.9-.9v-189z" fill="none" stroke="#0000b8" stroke-width=".18"/>
<path d="M287.4 9.5v190.9l-.9-.9v-189z" fill="#0000b8"/>
<!-- layer: TXT_DIVERSOS -->
<g fill="none" stroke="#000" stroke-width=".25">
<path d="M195.9 31l-.1 21.1M195.9 31l1.6 9.4M195.9 31l-3.1 12.8M195.9 31l-10.9 11.7M195.9 31l-13.7 7.3M169.6 55h8.4l1.6 3.1M205.1 50.3l18.6 2.2M208 49.2l15.7 3.3M219.6 44.3h-6.1l-3.1 3.1M223.7 52.5l-10.5 8.6M223.7 52.5l-12 2.2M119.3 65.1h8.3l1.7 3.1"/>
<path d="M160 76.4h8.3l1.7 3.1M76 96.9h8.3l1.7 3.1M102.3 81.7h9.4l1.2 5.9M111.7 81.7l7.8 10.9M111.7 81.7l12.6 3.6M117.2 80.5l-5.5 1.2M133.4 86.3h8.3l1.7 3.1M143.3 99.7l4.4 8.1h7.9M183.9 83.7h8.2l1.7 3M63.2 110.8l-6.6 12.7 2.1-9.2M137.6 107.1l1.7 3h8.3M48.3 123.5h8.3l1.7 3"/>
<path d="M73.6 123.2h8.3l1.7 3M110.6 130.4l2.3 3h8.1M114.3 126.8l-1.4 6.6M81.8 158.1l10.6 6.6-23.8 4.3M87.1 148.6l5.3 16.1h8.1"/>
</g>
<!-- layer: MARGEM -->
<path d="M96.5 179.2h190.9l-.9 .9h-189z" fill="none" stroke="#0000b8" stroke-width=".18"/>
<path d="M96.5 179.2h190.9l-.9 .9h-189z" fill="#0000b8"/>
<path d="M287.4 179.2v21.2l-.9-.9v-19.4z" fill="none" stroke="#0000b8" stroke-width=".18"/>
<path d="M287.4 179.2v21.2l-.9-.9v-19.4z" fill="#0000b8"/>
<path d="M96.5 200.4l1-.9h189l.9 .9z" fill="none" stroke="#0000b8" stroke-width=".18"/>
<path d="M96.5 200.4l1-.9h189l.9 .9z" fill="#0000b8"/>
<path d="M96.5 179.2l1 .9v19.4l-1 .9z" fill="none" stroke="#0000b8" stroke-width=".18"/>
<path d="M96.5 179.2l1 .9v19.4l-1 .9z" fill="#0000b8"/>
<g font-size="2.4">
<text x="49.1" y="16">N</text>
<text x="33.1" y="32.1">W</text>
<text x="65" y="32.4">E</text>
<text x="49.4" y="48.8">S</text>
</g>
<g font-size="1.9">
<text x="43.1" y="26.1">NO</text>
<text x="54.9" y="26">NE</text>
<text x="43.2" y="37.7">SO</text>
<text x="54.9" y="37.7">SE</text>
</g>
<g font-size="1.8" fill="#808080">
<text x="11.5" y="12.6">N(Y):7.819.900,00</text>
<text x="11.5" y="52.6">N(Y):7.819.700,00</text>
<text x="11.5" y="92.6">N(Y):7.819.500,00</text>
<text x="11.5" y="132.6">N(Y):7.819.300,00</text>
<text x="11.5" y="172.6">N(Y):7.819.100,00</text>
<text x="123.7" y="178.4" transform="rotate(-90 123.7 178.4)">E(X):754.700,00</text>
<text x="163.7" y="178.5" transform="rotate(-90 163.7 178.5)">E(X):754.900,00</text>
<text x="203.6" y="178.5" transform="rotate(-90 203.6 178.5)">E(X):755.100,00</text>
<text x="243.7" y="178.5" transform="rotate(-90 243.7 178.5)">E(X):755.300,00</text>
<text x="283.6" y="178.5" transform="rotate(-90 283.6 178.5)">E(X):755.500,00</text>
<text x="43.7" y="197.8" transform="rotate(-90 43.7 197.8)">E(X):754.300,00</text>
<text x="83.6" y="197.8" transform="rotate(-90 83.6 197.8)">E(X):754.500,00</text>
</g>
<g font-size="1.8">
<text x="241.9" y="16.7">TALHÃO</text>
<text x="244.8" y="14">RELAÇÃO DE ÁREAS - CANA 2026</text>
<text x="251.9" y="16.7">ÁREA (ha)</text>
<text x="263.7" y="16.7">VARIEDADE</text>
<text x="275.9" y="16.7">DATA PL</text>
<text x="244.5" y="22.1">02</text>
<text x="244.8" y="19.4">01</text>
<text x="256.2" y="19.4">16,77</text>
<text x="257.3" y="22.1">7,59</text>
<text x="268.3" y="19.4">-</text>
<text x="268.3" y="22.1">-</text>
<text x="279.5" y="19.3">-</text>
<text x="279.5" y="22">-</text>
<text x="242.7" y="24.9">TOTAL</text>
<text x="256" y="24.9">24,36</text>
<text x="192.1" y="30.6">ÁRVORES</text>
<text x="245.3" y="35.5">DESCRIÇÃO</text>
<text x="247.6" y="30">RELAÇÃO DE ÁREAS</text>
<text x="248.7" y="32.7">COMPLEMENTARES</text>
<text x="263.2" y="35.5">ÁREA (ha)</text>
<text x="242.1" y="38">ÁRVORE</text>
<text x="242.1" y="40.7">CURRAL</text>
<text x="268.5" y="38.3">0,49</text>
<text x="270.2" y="41">0,1</text>
<text x="213.9" y="44.1">MATO</text>
<text x="242.1" y="43.4">MATO</text>
<text x="242.1" y="46.2">TOTAL</text>
<text x="268.4" y="43.8">0,08</text>
<text x="268.4" y="46.5">0,67</text>
<text x="224.2" y="53.1">ÁRVORES</text>
<text x="170.3" y="54.7">ÁRVORE</text>
<text x="119.8" y="64.8">ÁRVORE</text>
<text x="143.2" y="62">SEDE</text>
<text x="229.2" y="64.3">ÁRVORE</text>
<text x="36.7" y="69">Fazenda Mata</text>
<text x="41.3" y="71.2">Sueli Mariza Sensato Contim</text>
<text x="51.7" y="69">–</text>
<text x="53.4" y="69">Gleba B - Parcela 1</text>
<text x="177.3" y="69.4">02</text>
<text x="42" y="75.5">2° ORI DE UBERABA - MG</text>
<text x="44.6" y="77.9">MATRÍCULA - 102564</text>
<text x="45.5" y="73.3">Manoel Vitor Contim</text>
<text x="160.4" y="76.2">ÁRVORE</text>
<text x="102.7" y="81.5">ÁRVORES</text>
<text x="184.2" y="83.2">ÁRVORE</text>
<text x="133.8" y="86">ÁRVORE</text>
<text x="76.4" y="96.7">ÁRVORE</text>
<text x="148" y="107.5">CURRAL</text>
<text x="96" y="113.1">01</text>
<text x="139.7" y="109.9">ÁRVORE</text>
<text x="48.7" y="123.2">ÁRVORE</text>
<text x="74" y="122.9">ÁRVORE</text>
<text x="113.4" y="133.2">ÁRVORE</text>
<text x="118" y="155">FAZENDA MATA - PARCELA 1</text>
<text x="118.6" y="159.3">Sueli Mariza Sensato Contim</text>
<text x="119.5" y="161.5">2° ORI DE UBERABA - MG</text>
<text x="122.9" y="157.2">Manoel Vitor Contim</text>
<text x="92.7" y="164.3">ÁRVORE</text>
<text x="122" y="163.9">MATRÍCULA - 105372</text>
<text x="254.6" y="174.4">Lat.: 19°42'8.58&quot; S</text>
<text x="254.6" y="176.8">Long.: 48°34'9.43&quot; O</text>
<text x="122.3" y="184">1331 - FAZENDA MATA, GLEBA A</text>
<text x="122.3" y="181.9">PROPRIEDADE:</text>
<text x="192.8" y="182.6">CANA 2026:</text>
<text x="224.9" y="182.6">24,36</text>
<text x="232.2" y="182">Desenhado por:</text>
<text x="232.4" y="184">YGOR DOS SANTOS</text>
<text x="253.7" y="184">27/05/2026</text>
<text x="254.1" y="182">Data:</text>
<text x="268.9" y="182">Núcleo:</text>
<text x="276.1" y="185.5">01</text>
<text x="122.3" y="189">JOSÉ RENATO DE SOUSA</text>
<text x="122.3" y="186.9">PROPRIETÁRIO:</text>
<text x="190.9" y="191.6" transform="rotate(-90 190.9 191.6)">(ha)</text>
<text x="192.8" y="186.4">CARREADOR 2026:</text>
<text x="192.8" y="190.4">COMPLEMENTARES</text>
<text x="226.1" y="190.4">0,67</text>
<text x="226.3" y="186.4">1,43</text>
<text x="232.2" y="187">Atualizado por:</text>
<text x="232.4" y="189">-</text>
<text x="253.7" y="189">-</text>
<text x="254.1" y="187">Data:</text>
<text x="274.1" y="188">USINA</text>
<text x="122.3" y="194.2">MANUEL VITOR CONTIM</text>
<text x="122.3" y="192.1">FORNECEDOR:</text>
<text x="122.3" y="196.8">ÁREA TOTAL:</text>
<text x="232.2" y="192.1">Topógrafo:</text>
<text x="232.2" y="196.9">Municipio:</text>
<text x="232.4" y="194.2">DANIEL CÉSAR DA SILVA</text>
<text x="253.8" y="196.9">Escala:</text>
<text x="268.9" y="196.9">Data Levant.:</text>
<text x="122.3" y="198.9">26,46 Hectares</text>
<text x="188.5" y="199.4" transform="rotate(-90 188.5 199.4)">QUADRO DE ÁREAS</text>
<text x="232.4" y="199">CAMPO FLORIDO</text>
<text x="254" y="199">1 : 5.000</text>
<text x="269.1" y="199">05/2026</text>
</g>
<text font-size="1.3" x="99.1" y="197.8">LEVANTAMENTO TOPOGRÁFICO</text>
<text font-size="1.1" fill="#989898" x="110.1" y="192.1">Filial Campo Florido</text>
</svg>
